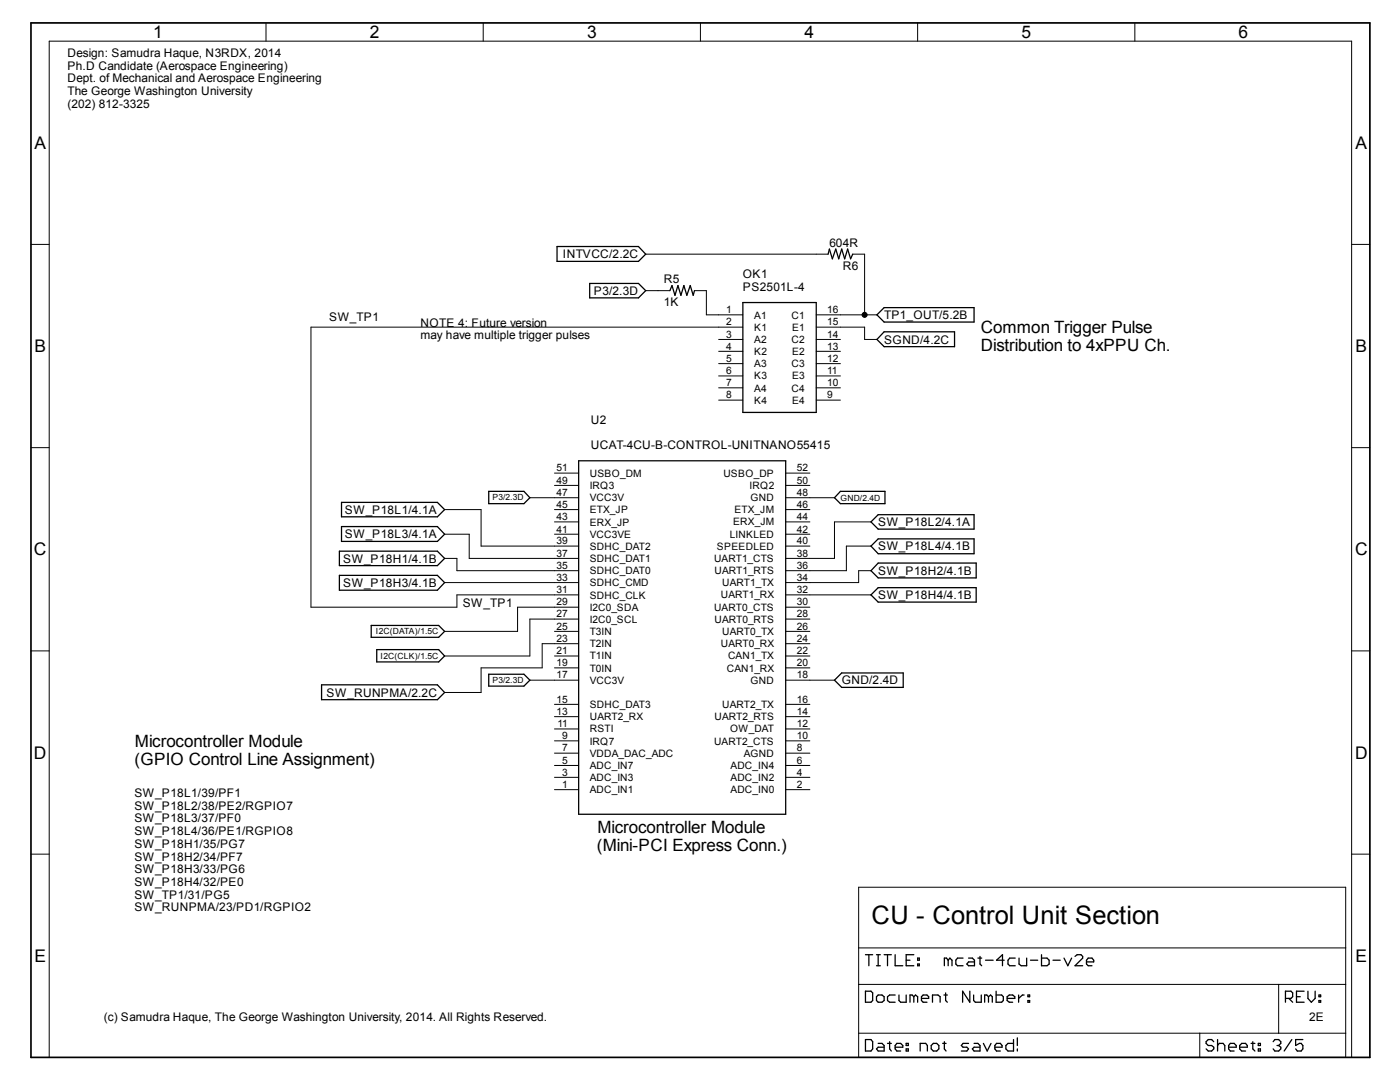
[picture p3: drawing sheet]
<svg xmlns="http://www.w3.org/2000/svg" width="279mm" height="216mm" viewBox="0 0 279 216" stroke-linecap="round" stroke-linejoin="round" font-family="sans-serif">
<g fill="none" stroke="#000" stroke-width=".25">
<path d="M111.2 49.2h16.2l1.5 1.5-1.5 1.5h-16.2zM117.7 56.6h9.7l1.5 1.4-1.5 1.4h-9.7zM133.7 58l.4-1 .6 1.9 .6-1.9 .6 1.9 .6-1.9 .6 1.9 .7-1.9 .5 1.9 .3-.9M165.3 50.7l.2-1 .6 1.9 .7-1.9 .6 1.9 .6-1.9 .6 1.9 .6-1.9 .6 1.9 .4-.9M148.3 60.4h14.6v21.9h-14.6zM175 62.8l1.4-1.4h18v2.9h-18zM176.4 66.2h14.1v3h-14.1l-1.4-1.5zM97.5 98h7.1l1.1 1.3-1.1 1.2h-7.1zM115.5 91.9h41.3v70.6h-41.3zM167.7 98h8.9v2.5h-8.9l-1.2-1.2zM67.7 114.8h19.6l1.4 1.4-1.4 1.6h-19.6zM67.7 110h19.6l1.4 1.4-1.4 1.5h-19.6z"/>
<path d="M68.2 105.1h19.1l1.4 1.5-1.4 1.4h-19.1zM68.2 100.2h19.1l1.4 1.5-1.4 1.4h-19.1zM173.8 104.1l1.5-1.4h19.1v2.9h-19.1zM173.8 109l1.5-1.5h19.1v3h-19.1zM173.8 118.7l1.5-1.4h19.5v2.8h-19.5zM175.3 112.4h19.5v2.9h-19.5l-1.5-1.4zM64.2 136.7h23.1l1.4 1.5-1.4 1.4h-23.1zM74.1 124.8h13.4l1.2 1.2-1.2 1.2h-13.4zM75.2 129.6h12.3l1.2 1.3-1.2 1.2h-12.3zM97.5 134.5h7.1l1.1 1.2-1.1 1.2h-7.1zM166.5 135.7l1.5-1.4h12.3v2.9h-12.3zM172.7 197.8h1.1l.4 .3v1.5l-.4 .4h-1.1z"/>
<path d="M172.7 190.5h1.5M173.4 190.5v2.2M174.9 198.9l.4-.4h.7l.4 .4v.7l-.4 .4h-.7l-.4-.4zM174.9 190.5h.8M174.9 192.7h.8M175.3 190.5v2.2M176.4 190.5h1.5M177.1 190.5v2.2M178.6 190.5v2.2h1.6M178.6 198.5h-1.1l-.4 .4v.7l.4 .4h1.1M179.4 198.5v1.1l.3 .4h1.1v-1.5M180.8 191.6h.8"/>
<path d="M182.4 190.5h-1.6v2.2h1.6M182.4 198.9l-.4-.4h-.4v1.5M182.4 198.9l.3-.4 .4 .4v1.1M182.4 198.9v1.1M183.1 192.4h.4v.3h-.4zM183.1 191.2h.4v.4h-.4zM183.9 199.2h1.4v-.3l-.3-.4h-.8l-.3 .4v.7l.3 .4h.8M186.1 200v-1.5h1.1l.4 .4v1.1M188.4 198.5h.7M188.7 198.1v1.5l.4 .4M189.2 191.6l-.3-.4h-.4v1.5M189.2 191.6v1.1"/>
<path d="M189.2 191.6l.4-.4 .4 .4v1.1M192.2 191.2h-1.1l-.3 .4v.8l.3 .3h1.1M193.3 191.2h.8l.4 .4v1.1h-1.2l-.3-.3 .3-.5h1.2M193.5 197.8v2.2l-1.4-2.2v2.2M194.3 198.5v1.1l.3 .4h1.2v-1.5M195.2 191.2h.7M195.6 190.8v1.6l.3 .3M196.7 191.6h1.5M197.3 198.9l-.4-.4h-.4v1.5M197.3 198.9v1.1M197.3 198.9l.4-.4 .3 .4v1.1M198.8 197.8v2.2h1.1l.3-.4v-.7l-.3-.4h-1.1"/>
<path d="M200.4 191.6h-1.5l1.2-1.1v2.2M201 199.2h1.5v-.3l-.4-.4h-.7l-.4 .4v.7l.4 .4h.7M202.6 191.2h-1.1l-.3 .4v.8l.3 .3h1.1M203.3 198.5v1.5M203.4 191.2v1.2l.4 .3h1.1v-1.5M204.4 198.5h-.4l-.7 .7M205.1 199.6h.4v.4h-.4zM205.1 198.5h.4v.4h-.4zM205.7 191.6h1.4M207.9 190.5v2.2h1.1l.4-.3v-.8l-.4-.4h-1.1M210.1 191.6h1.5M212.3 191.2l.8 1.5 .8-1.5"/>
<path d="M214.5 190.8l.5-.3h.7l.4 .3v.4l-1.6 1.5h1.6M216.8 191.9h1.5v-.3l-.4-.4h-.7l-.4 .4v.8l.4 .3h.7M256.5 199.2h1.1l.4-.3v-.8l-.4-.3h-1.1v2.2M257.2 199.2l.8 .8M258.7 198.9h.8M260.3 197.8h-1.6v2.2h1.6M261 197.8v1.4l.7 .8 .8-.8v-1.4M263.2 199.6h.4v.4h-.4zM263.2 198.5h.4v.4h-.4zM172.7 207.4h1.1l.4 .5v1.4l-.4 .4h-1.1zM175.3 208.2h.7l.4 .4v1.1h-1.1l-.4-.4 .4-.3h1.1M177.1 208.2h.8"/>
<path d="M177.5 207.9v1.4l.4 .4M178.6 209h1.6v-.4l-.5-.4h-.7l-.4 .4v.7l.4 .4h.7M180.8 209.3h.5v.4h-.5zM180.8 208.2h.5v.4h-.5zM183.6 209.7v-1.5h1.1l.4 .4v1.1M185.8 208.6l.5-.4h.6l.5 .4v.7l-.5 .4h-.6l-.5-.4zM188.1 208.2h.7M188.5 207.9v1.4l.3 .4M193.3 208.2h-1.1l-.3 .4 .3 .4h.8l.3 .3-.3 .4h-1.1M194.4 208.2h.8l.4 .4v1.1h-1.2l-.3-.4 .3-.3h1.2M196.3 208.2l.7 1.5 .8-1.5M198.5 209h1.5v-.4l-.4-.4h-.7l-.4 .4v.7l.4 .4h.7"/>
<path d="M202.3 207.4v2.3h-1.1l-.5-.4v-.7l.5-.4h1.1M203 207.1v1.5M203 209.3v.4M242.2 207.9l-.4-.5h-.7l-.4 .5v.3l.4 .4h.7l.4 .4v.3l-.4 .4h-.7l-.4-.4M243 208.6l.3-.4h.8l.3 .4v1.1M243 207.4v2.3M245.2 209h1.5v-.4l-.4-.4h-.8l-.3 .4v.7l.3 .4h.8M247.4 209h1.5v-.4l-.3-.4h-.8l-.4 .4v.7l.4 .4h.8M249.7 208.2h.7M250 207.9v1.4l.4 .4M251.1 209.3h.4v.4h-.4zM251.1 208.2h.4v.4h-.4z"/>
<path d="M254.1 207.9l.3-.5h.8l.4 .5v.3l-.4 .4M254.8 208.6h.4M255.2 208.6l.4 .4v.3l-.4 .4h-.8l-.3-.4M257.8 207.4l-1.5 2.3M260 207.4h-1.4v1.2l.7-.4h.4l.3 .4v.7l-.3 .4h-.8l-.3-.4"/>
</g>
<path d="M6.2 4.6h267.2v206.4h-267.2z" fill="none" stroke="#000" stroke-width=".34"/>
<g fill="none" stroke="#000" stroke-width=".2">
<path d="M53.1 4.6v3.6M96.4 4.6v3.6M139.8 4.6v3.6M183.1 4.6v3.6M226.5 4.6v3.6M6.2 48.8h3.6M128.9 58h4.8M128.9 50.7h36.4M138.6 58h2.4v4.8h7.3M170.2 50.7h2.4v12.1M269.7 48.8h3.7M143.4 67.7h4.9"/>
<path d="M143.4 70.1h4.9M143.4 72.6h4.9M143.4 75h4.9M143.4 77.4h4.9M143.4 79.8h4.9M148.3 65.3h-86.2v55.9h29.1v-2.5h24.3M162.9 62.8h12.1M162.9 65.3h9.7v2.4h2.4M162.9 67.7h4.8M162.9 70.1h4.8M162.9 72.6h4.8M162.9 75h4.8"/>
<path d="M162.9 77.4h4.8M162.9 79.8h4.8M6.2 89.3h3.6M105.7 99.3h9.8M110.7 96.9h4.8M110.7 94.4h4.8M156.8 99.3h9.7M156.8 96.9h4.8M156.8 94.4h4.8M269.7 89.3h3.7M88.7 116.2h26.8M88.7 111.4h2.5v2.5h24.3"/>
<path d="M88.7 106.6h4.9v4.8h21.9M88.7 101.7h7.3v7.3h19.5M110.7 106.6h4.8M110.7 104.1h4.8M110.7 101.7h4.8M156.8 118.7h17M156.8 109h4.8M156.8 106.6h4.8M156.8 104.1h4.8M156.8 101.7h4.8M173.8 113.9h-2.4v2.3h-14.6M173.8 109h-4.9v4.9h-12.1"/>
<path d="M173.8 104.1h-7.3v7.3h-9.7M6.2 129.9h3.6M105.7 135.7h9.8M110.7 133.3h4.8M110.7 130.9h4.8M110.7 126h4.8M115.5 128.4h-7.3v4.9h-12.2v4.9h-7.3M115.5 123.5h-9.8v7.4h-17M115.5 121.2h-12.2v4.8h-14.6M156.8 135.7h9.7M156.8 133.3h4.8M156.8 128.4h4.8"/>
<path d="M156.8 130.9h4.8M156.8 126h4.8M156.8 123.5h4.8M156.8 121.2h4.8M269.7 129.9h3.7M110.7 157.6h4.8M110.7 155.1h4.8M110.7 152.7h4.8M110.7 150.3h4.8M110.7 147.8h4.8M110.7 145.5h4.8M110.7 143h4.8"/>
<path d="M110.7 140.5h4.8M156.8 157.6h4.8M156.8 155.1h4.8M156.8 152.7h4.8M156.8 150.3h4.8M156.8 147.8h4.8M156.8 145.5h4.8M156.8 143h4.8M156.8 140.5h4.8M6.2 170.4h3.6M171.4 177h97.2v34h-97.2zM269.7 170.4h3.7"/>
<path d="M171.4 196.4h97.2M171.4 189.1h97.2M255.2 196.4v9.8M9.8 211v-202.8h259.9v202.8M171.4 206.2h97.2M239.4 206.2v4.8"/>
<circle cx="172.6" cy="62.8" r=".5"/>
</g>
<circle cx="172.6" cy="62.8" r=".5" fill="#000"/>
<text font-size="5.1" x="173.9" y="184.3">CU - Control Unit Section</text>
<g font-size="3.5">
<text x="30.6" y="7.5">1</text>
<text x="73.8" y="7.5">2</text>
<text x="117.2" y="7.5">3</text>
<text x="160.5" y="7.5">4</text>
<text x="203.9" y="7.5">5</text>
<text x="247.1" y="7.5">6</text>
<text x="6.9" y="29.6">A</text>
<text x="270.5" y="29.6">A</text>
<text x="6.9" y="70.2">B</text>
<text x="270.5" y="70.2">B</text>
<text x="6.8" y="110.8">C</text>
<text x="270.4" y="110.8">C</text>
<text x="6.8" y="151.4">D</text>
<text x="270.4" y="151.4">D</text>
<text x="6.9" y="191.9">E</text>
<text x="270.5" y="191.9">E</text>
</g>
<g font-size="3.4">
<text x="195.7" y="66.5">Common Trigger Pulse</text>
<text x="195.7" y="70.1">Distribution to 4xPPU Ch.</text>
<text x="26.9" y="149.1">Microcontroller Module</text>
<text x="26.8" y="152.7">(GPIO Control Line Assignment)</text>
<text x="119.2" y="166.1">Microcontroller Module</text>
<text x="119.1" y="169.8">(Mini-PCI Express Conn.)</text>
</g>
<g font-size="2.4">
<text x="13.5" y="11.3">Design: Samudra Haque, N3RDX, 2014</text>
<text x="13.5" y="13.9">Ph.D Candidate (Aerospace Engineering)</text>
<text x="13.5" y="16.4">Dept. of Mechanical and Aerospace Engineering</text>
<text x="13.5" y="19">The George Washington University</text>
<text x="13.5" y="21.5">(202) 812-3325</text>
<text x="112.4" y="51.6">INTVCC/2.2C</text>
<text x="165.5" y="49.2">604R</text>
<text x="168.2" y="53.8">R6</text>
<text x="118.5" y="58.8">P3/2.3D</text>
<text x="132.5" y="56.6">R5</text>
<text x="148.3" y="58">PS2501L-4</text>
<text x="148.3" y="55.5">OK1</text>
<text x="65.7" y="64.1">SW_TP1</text>
<text x="83.9" y="65.2">NOTE 4: Future version</text>
<text x="132.5" y="61.1">1K</text>
<text x="176.4" y="63.7">TP1_OUT/5.2B</text>
<text x="83.9" y="67.7">may have multiple trigger pulses</text>
<text x="176.4" y="68.6">SGND/4.2C</text>
<text x="117.9" y="89.6">UCAT-4CU-B-CONTROL-UNITNANO55415</text>
<text x="117.9" y="84.7">U2</text>
<text x="68.8" y="107.4">SW_P18L3/4.1A</text>
<text x="68.8" y="102.5">SW_P18L1/4.1A</text>
<text x="175.3" y="105">SW_P18L2/4.1A</text>
<text x="68.5" y="112.3">SW_P18H1/4.1B</text>
<text x="175.3" y="109.8">SW_P18L4/4.1B</text>
<text x="68.5" y="117.1">SW_P18H3/4.1B</text>
<text x="175.3" y="119.5">SW_P18H4/4.1B</text>
<text x="175.3" y="114.7">SW_P18H2/4.1B</text>
<text x="92.4" y="121.2">SW_TP1</text>
<text x="168" y="136.6">GND/2.4D</text>
<text x="65.2" y="139">SW_RUNPMA/2.2C</text>
<text x="26.8" y="159">SW_P18L1/39/PF1</text>
<text x="26.8" y="161.5">SW_P18L2/38/PE2/RGPIO7</text>
<text x="26.8" y="164.1">SW_P18L3/37/PF0</text>
<text x="26.8" y="166.6">SW_P18L4/36/PE1/RGPIO8</text>
<text x="26.8" y="169.2">SW_P18H1/35/PG7</text>
<text x="26.8" y="171.7">SW_P18H2/34/PF7</text>
<text x="26.8" y="174.2">SW_P18H3/33/PG6</text>
<text x="26.8" y="176.8">SW_P18H4/32/PE0</text>
<text x="26.8" y="179.3">SW_TP1/31/PG5</text>
<text x="26.8" y="181.9">SW_RUNPMA/23/PD1/RGPIO2</text>
<text x="20.7" y="203.7">(c) Samudra Haque, The George Washington University, 2014. All Rights Reserved.</text>
<text x="261.3" y="203.7">2E</text>
</g>
<g font-size="2">
<text x="144.9" y="62.5">1</text>
<text x="144.9" y="64.9">2</text>
<text x="150.5" y="63.6">A1</text>
<text x="150.5" y="66">K1</text>
<text x="158" y="63.6">C1</text>
<text x="158.1" y="66">E1</text>
<text x="165.1" y="64.9">15</text>
<text x="165.1" y="62.5">16</text>
<text x="144.9" y="67.4">3</text>
<text x="144.9" y="69.8">4</text>
<text x="150.5" y="68.4">A2</text>
<text x="150.5" y="70.9">K2</text>
<text x="158" y="68.4">C2</text>
<text x="158.1" y="70.9">E2</text>
<text x="165.1" y="69.8">13</text>
<text x="165.1" y="67.4">14</text>
<text x="144.9" y="72.2">5</text>
<text x="144.9" y="74.7">6</text>
<text x="144.9" y="77">7</text>
<text x="150.5" y="73.3">A3</text>
<text x="150.5" y="75.7">K3</text>
<text x="158" y="73.2">C3</text>
<text x="158.1" y="75.7">E3</text>
<text x="165.1" y="77">10</text>
<text x="165.1" y="74.7">11</text>
<text x="165.1" y="72.2">12</text>
<text x="144.9" y="79.5">8</text>
<text x="150.5" y="78.1">A4</text>
<text x="150.5" y="80.6">K4</text>
<text x="158" y="78.1">C4</text>
<text x="158.1" y="80.5">E4</text>
<text x="165.1" y="79.5">9</text>
<text x="111.1" y="94.1">51</text>
<text x="117.7" y="95.2">USBO_DM</text>
<text x="144.4" y="95.2">USBO_DP</text>
<text x="159" y="94.1">52</text>
<text x="111.1" y="101.3">45</text>
<text x="111.1" y="99">47</text>
<text x="111.1" y="96.5">49</text>
<text x="117.7" y="100">VCC3V</text>
<text x="117.7" y="97.5">IRQ3</text>
<text x="149.6" y="97.5">IRQ2</text>
<text x="149.8" y="100">GND</text>
<text x="159" y="101.3">46</text>
<text x="159" y="99">48</text>
<text x="159" y="96.5">50</text>
<text x="111.1" y="106.3">41</text>
<text x="111.1" y="103.8">43</text>
<text x="117.7" y="107.3">VCC3VE</text>
<text x="117.7" y="104.9">ERX_JP</text>
<text x="117.7" y="102.4">ETX_JP</text>
<text x="145.6" y="107.3">LINKLED</text>
<text x="146.3" y="104.8">ERX_JM</text>
<text x="146.6" y="102.4">ETX_JM</text>
<text x="159" y="106.3">42</text>
<text x="159" y="103.8">44</text>
<text x="111.1" y="113.5">35</text>
<text x="111.1" y="111.1">37</text>
<text x="111.1" y="108.6">39</text>
<text x="117.7" y="112.2">SDHC_DAT1</text>
<text x="117.7" y="109.7">SDHC_DAT2</text>
<text x="142.5" y="112.1">UART1_CTS</text>
<text x="143.1" y="109.7">SPEEDLED</text>
<text x="159" y="113.5">36</text>
<text x="159" y="111.1">38</text>
<text x="159" y="108.6">40</text>
<text x="111.1" y="118.4">31</text>
<text x="111.1" y="115.9">33</text>
<text x="117.7" y="119.5">SDHC_CLK</text>
<text x="117.7" y="117">SDHC_CMD</text>
<text x="117.7" y="114.6">SDHC_DAT0</text>
<text x="142.6" y="114.6">UART1_RTS</text>
<text x="143.8" y="119.4">UART1_RX</text>
<text x="144.1" y="117">UART1_TX</text>
<text x="159" y="118.4">32</text>
<text x="159" y="115.9">34</text>
<text x="111.1" y="125.6">25</text>
<text x="111.1" y="123.2">27</text>
<text x="111.1" y="120.8">29</text>
<text x="117.7" y="124.3">I2C0_SCL</text>
<text x="117.7" y="121.8">I2C0_SDA</text>
<text x="142.5" y="121.8">UART0_CTS</text>
<text x="142.6" y="124.3">UART0_RTS</text>
<text x="159" y="125.6">26</text>
<text x="159" y="123.2">28</text>
<text x="159" y="120.8">30</text>
<text x="111.1" y="128.1">23</text>
<text x="111.1" y="130.6">21</text>
<text x="117.7" y="129.1">T2IN</text>
<text x="117.7" y="126.7">T3IN</text>
<text x="117.7" y="131.6">T1IN</text>
<text x="143.8" y="129.1">UART0_RX</text>
<text x="144.1" y="126.7">UART0_TX</text>
<text x="145.3" y="131.6">CAN1_TX</text>
<text x="159" y="130.6">22</text>
<text x="159" y="128.1">24</text>
<text x="111.1" y="135.4">17</text>
<text x="111.1" y="132.9">19</text>
<text x="117.7" y="136.5">VCC3V</text>
<text x="117.7" y="134">T0IN</text>
<text x="145" y="134">CAN1_RX</text>
<text x="149.8" y="136.4">GND</text>
<text x="159" y="135.4">18</text>
<text x="159" y="132.9">20</text>
<text x="111.1" y="142.7">13</text>
<text x="111.1" y="140.2">15</text>
<text x="117.7" y="143.8">UART2_RX</text>
<text x="117.7" y="141.3">SDHC_DAT3</text>
<text x="142.6" y="143.7">UART2_RTS</text>
<text x="144.1" y="141.3">UART2_TX</text>
<text x="159" y="142.7">14</text>
<text x="159" y="140.2">16</text>
<text x="111.3" y="145.1">11</text>
<text x="112.2" y="149.9">7</text>
<text x="112.2" y="147.5">9</text>
<text x="117.7" y="148.6">IRQ7</text>
<text x="117.7" y="146.1">RSTI</text>
<text x="142.5" y="148.6">UART2_CTS</text>
<text x="145.7" y="146.1">OW_DAT</text>
<text x="159" y="149.9">8</text>
<text x="159" y="147.5">10</text>
<text x="159" y="145.1">12</text>
<text x="112.2" y="154.8">3</text>
<text x="112.2" y="152.4">5</text>
<text x="117.7" y="155.9">ADC_IN3</text>
<text x="117.7" y="153.4">ADC_IN7</text>
<text x="117.7" y="151">VDDA_DAC_ADC</text>
<text x="145.8" y="155.9">ADC_IN2</text>
<text x="145.8" y="153.4">ADC_IN4</text>
<text x="148.4" y="151">AGND</text>
<text x="159" y="154.8">4</text>
<text x="159" y="152.4">6</text>
<text x="112.2" y="157.2">1</text>
<text x="117.7" y="158.3">ADC_IN1</text>
<text x="145.8" y="158.3">ADC_IN0</text>
<text x="159" y="157.2">2</text>
</g>
<g font-size="1.7">
<text x="98.3" y="99.8">P3/2.3D</text>
<text x="167.7" y="99.9">GND/2.4D</text>
<text x="75" y="126.6">I2C(DATA)/1.5C</text>
<text x="75.9" y="131.4">I2C(CLK)/1.5C</text>
<text x="98.3" y="136.3">P3/2.3D</text>
</g>
</svg>
